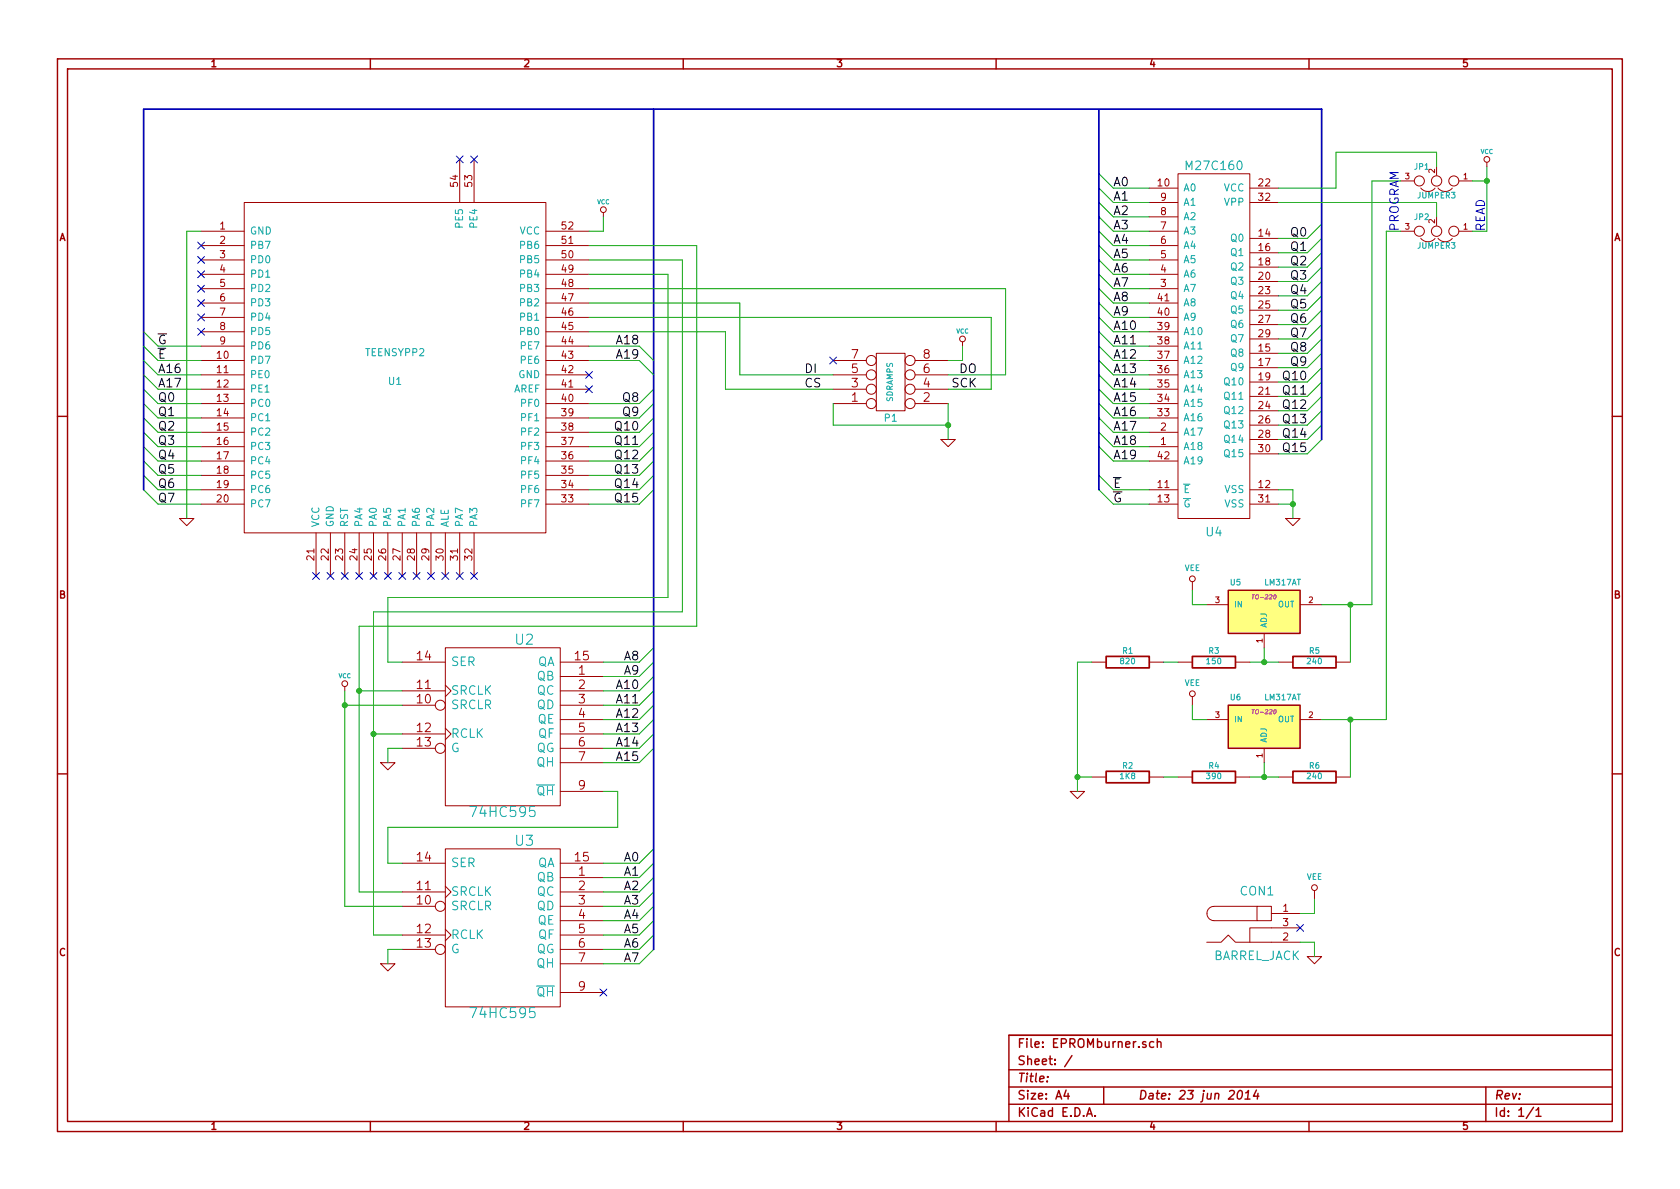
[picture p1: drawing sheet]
<svg xmlns="http://www.w3.org/2000/svg" width="297mm" height="210mm" viewBox="0 0 297 210" stroke-linecap="round" stroke-linejoin="round" font-family="sans-serif">
<g fill="none" stroke="#a00000" stroke-width=".25">
<path d="M10.2 10.4h276.6v189.7h-276.6zM11.9 12.2h273.2v186.1h-273.2zM65.5 10.4v1.8M120.8 10.4v1.8M176.1 10.4v1.8M231.4 10.4v1.8M10.2 73.6h1.7M285.1 73.6h1.7M217.2 104.4h12.7v7.6h-12.7zM10.2 136.8h1.7M217.2 124.7h12.7v7.6h-12.7zM285.1 136.8h1.7"/>
<path d="M65.5 198.3v1.8M120.8 198.3v1.8M176.1 198.3v1.8M178.4 189.2h106.7M178.4 195.3h106.7M178.4 192.2h106.7M185.2 190.4v.1M188.5 192.8l-.4 1h1M188.8 193.3v1.1M189.5 186.7l-1.3 1.9M192.1 197.4l.5-1.5 .5 1.5M192.3 197h.7"/>
<path d="M193.6 197.3v.1M195.1 192.2v3.1M204 184.3a.48 .48 0 0 0-.7 0v.8l.3 .1 .4-.1M204.6 184.3h.1a.36 .36 0 0 1 .6 .1v.8M204.6 183.7v1.5M219 193l.4-.2a.88 .88 0 0 1-.4 1.6l-.2-.3a1.19 1.19 0 0 1 .2-1.1zM220.1 194.4h.9M220.2 193.3l.6-.5-.2 1.6M222.1 192.8l-.5 1h1M222.4 193.3l-.1 1.1M231.4 198.3v1.8M262.7 192.2v6.1"/>
<path d="M271.1 195.8l-1.3 2M271.6 196.3l.4-.4v1.5M271.6 197.4h.9M285.1 183.1h-106.7v15.2"/>
</g>
<g fill="none" stroke="#a00000" stroke-width=".18">
<path d="M43.2 35.8h53.3v58.4h-53.3zM81.3 28.2v7.6M83.8 28.2v7.6M106.7 37.6v.7M203.2 38.3h5M203.2 35.8h5M203.2 33.3h5M208.3 30.7h12.7v61h-12.7zM221 35.8h5.1M221 33.3h5.1M247.6 32h2.5M251.2 33.2a1.62 1.62 0 0 0 2.5 .1"/>
<path d="M254.3 33.2a1.62 1.62 0 0 0 2.5 .1M257.9 32h2.4M262.9 28.7v.8M35.6 51h7.6M35.6 48.5h7.6M35.6 46h7.6M35.6 43.4h7.6M35.6 40.9h7.6M35.6 56.1h7.6M35.6 53.6h7.6M35.6 58.7h7.6M96.5 51h7.6"/>
<path d="M96.5 48.5h7.6M96.5 46h7.6M96.5 43.4h7.6M96.5 40.9h7.6M96.5 56.1h7.6M96.5 53.6h7.6M96.5 58.7h7.6M203.2 51h5M203.2 48.5h5M203.2 46h5M203.2 43.4h5M203.2 40.9h5"/>
<path d="M203.2 56.1h5M203.2 53.6h5M203.2 58.7h5M221 49.8h5.1M221 52.3h5.1M221 42.2h5.1M221 54.9h5.1M221 44.7h5.1M221 57.4h5.1M221 47.2h5.1M221 59.9h5.1M247.6 40.9h2.5"/>
<path d="M251.2 42.1a1.62 1.62 0 0 0 2.5 .1M254.3 42.1a1.62 1.62 0 0 0 2.5 .1M257.9 40.9h2.4M35.6 79h7.6M35.6 76.4h7.6M35.6 73.9h7.6M35.6 71.4h7.6M35.6 68.8h7.6M35.6 66.3h7.6M35.6 63.7h7.6M35.6 61.2h7.6M96.5 79h7.6"/>
<path d="M96.5 76.4h7.6M96.5 73.9h7.6M96.5 71.4h7.6M96.5 68.8h7.6M96.5 66.3h7.6M96.5 63.7h7.6M96.5 61.2h7.6M147.3 71.4h5.9M147.3 68.8h5.9M147.3 66.3h5.9M147.3 63.7h5.9M154.9 62.5h5.1v10.1h-5.1z"/>
<path d="M161.8 71.4h5.8M161.8 68.8h5.8M161.8 66.3h5.8M161.8 63.7h5.8M166.4 77.7h2.5l-1.3 1.3zM170.2 60.4v.8M203.2 79h5M203.2 76.4h5M203.2 73.9h5M203.2 71.4h5M203.2 68.8h5M203.2 66.3h5"/>
<path d="M203.2 63.7h5M203.2 61.2h5M221 70.1h5.1M221 72.6h5.1M221 62.5h5.1M221 75.2h5.1M221 65h5.1M221 77.7h5.1M221 67.6h5.1M31.7 91.7h2.6l-1.3 1.3zM35.6 86.6h7.6M35.6 89.1h7.6"/>
<path d="M35.6 81.5h7.6M35.6 84.1h7.6M55.9 94.2v7.6M58.4 94.2v7.6M61 94.2v7.6M63.5 94.2v7.6M66 94.2v7.6M68.6 94.2v7.6M71.1 94.2v7.6M73.7 94.2v7.6M76.2 94.2v7.6M78.7 94.2v7.6"/>
<path d="M81.3 94.2v7.6M83.8 94.2v7.6M96.5 86.6h7.6M96.5 89.1h7.6M96.5 81.5h7.6M96.5 84.1h7.6M203.2 86.6h5M203.2 89.1h5M203.2 81.5h5M221 80.3h5.1M221 86.6h5.1M221 89.1h5.1"/>
<path d="M227.3 91.7h2.6l-1.3 1.3zM71.1 117.1h7.6M78.7 114.5h20.4v28h-20.4zM99.1 119.6h7.6M99.1 117.1h7.6M193 117.1h2.6M203.2 117.1h2.5M208.3 117.1h2.5M210.8 102.9v1.5M213.4 106.9h3.8M218.4 117.1h2.6M223.5 112v2.5"/>
<path d="M226.1 117.1h2.5M229.9 106.9h3.8M236.2 117.1h2.6M61 121.4v.8M67.3 134.9h2.5l-1.2 1.2zM71.1 122.2h7.6M71.1 124.7h5.9M71.1 129.8h7.6M71.1 132.3h5.9M78.7 121.2l1.1 1-1.1 1M78.7 128.8l1.1 1-1.1 1M99.1 122.2h7.6"/>
<path d="M99.1 124.7h7.6M99.1 127.2h7.6M99.1 129.8h7.6M99.1 132.3h7.6M99.1 134.9h7.6M99.1 139.9h7.6M189.2 139.9h2.6l-1.3 1.3zM193 137.4h2.6M203.2 137.4h2.5M208.3 137.4h2.5M210.8 123.2v1.5M213.4 127.2h3.8"/>
<path d="M218.4 137.4h2.6M223.5 132.3v2.6M226.1 137.4h2.5M229.9 127.2h3.8M236.2 137.4h2.6M71.1 157.7h7.6M71.1 152.6h7.6M78.7 150.1h20.4v27.9h-20.4zM78.7 156.7l1.1 1-1.1 1M99.1 155.2h7.6M99.1 157.7h7.6M99.1 152.6h7.6"/>
<path d="M232.4 157.5v1.5M67.3 170.4h2.5l-1.2 1.3zM71.1 160.3h5.9M71.1 165.3h7.6M71.1 167.9h5.9M78.7 164.3l1.1 1-1.1 1.1M99.1 160.3h7.6M99.1 162.8h7.6M99.1 165.3h7.6M99.1 167.9h7.6M99.1 170.4h7.6M99.1 175.5h7.6"/>
<path d="M213.4 166.6h2.5l1.3-1.3 1.2 1.3h11.5M222.2 160.3h2.6v2.5h-2.6zM222.2 160.3h-7.6a1.26 1.26 0 0 0-1.2 1.3 1.26 1.26 0 0 0 1.2 1.2h7.6M224.8 161.5h5.1M229.9 164.1h-8.9v2.5M231.1 169.2h2.6l-1.3 1.2z"/>
<circle cx="106.7" cy="37.1" r=".51"/>
<circle cx="251" cy="32" r=".89"/>
<circle cx="254" cy="32" r=".91"/>
<circle cx="257" cy="32" r=".89"/>
<circle cx="262.9" cy="28.2" r=".51"/>
<circle cx="170.2" cy="59.9" r=".51"/>
<circle cx="251" cy="40.9" r=".89"/>
<circle cx="254" cy="40.9" r=".91"/>
<circle cx="257" cy="40.9" r=".89"/>
<circle cx="154.1" cy="68.8" r=".89"/>
<circle cx="154.1" cy="66.3" r=".89"/>
<circle cx="154.1" cy="63.7" r=".89"/>
<circle cx="154.1" cy="71.4" r=".89"/>
<circle cx="160.9" cy="66.3" r=".89"/>
<circle cx="160.9" cy="68.8" r=".89"/>
<circle cx="160.9" cy="71.4" r=".89"/>
<circle cx="160.9" cy="63.7" r=".89"/>
<circle cx="210.8" cy="102.4" r=".51"/>
<circle cx="61" cy="120.9" r=".51"/>
<circle cx="77.9" cy="132.3" r=".89"/>
<circle cx="77.9" cy="124.7" r=".89"/>
<circle cx="210.8" cy="122.7" r=".51"/>
<circle cx="232.4" cy="157" r=".51"/>
<circle cx="77.9" cy="160.3" r=".89"/>
<circle cx="77.9" cy="167.9" r=".89"/>
</g>
<g fill="none" stroke="#00a000" stroke-width=".18">
<path d="M106.7 38.3v2.6h-2.6M194.3 38.3l2.5 2.6h6.4M194.3 30.7l2.5 2.6h6.4M194.3 33.3l2.5 2.5h6.4M194.3 35.8l2.5 2.5h6.4M226.1 35.8h27.9v2.5M233.7 39.6l-2.6 2.6h-5M247.6 32h-5v74.9h-8.9M254 29.5v-2.6h-17.8v6.4h-10.1M260.3 32h2.6M262.9 29.5v11.4h-2.6M25.4 58.7l2.5 2.5h7.7"/>
<path d="M35.6 40.9h-2.6v50.8M104.1 43.4h19.1v67.3h-59.7v47h7.6M104.1 46h16.5v62.2h-54.6v57.1h5.1M104.1 48.5h14v57.2h-49.5v11.4h2.5M104.1 51h73.7v15.3h-10.2M104.1 53.6h26.7v12.7h16.5M104.1 56.1h71.2v12.7h-7.7M104.1 58.7h24.2v10.1h19M194.3 40.9l2.5 2.5h6.4M194.3 43.4l2.5 2.6h6.4M194.3 46l2.5 2.5h6.4M194.3 48.5l2.5 2.5h6.4"/>
<path d="M194.3 51l2.5 2.6h6.4M194.3 53.6l2.5 2.5h6.4M194.3 56.1l2.5 2.6h6.4M194.3 58.7l2.5 2.5h6.4M233.7 42.2l-2.6 2.5h-5M233.7 44.7l-2.6 2.5h-5M233.7 47.2l-2.6 2.6h-5M233.7 49.8l-2.6 2.5h-5M233.7 52.3l-2.6 2.6h-5M233.7 54.9l-2.6 2.5h-5M233.7 57.4l-2.6 2.5h-5M233.7 59.9l-2.6 2.6h-5"/>
<path d="M245.1 40.9v86.3h-11.4M25.4 68.8l2.5 2.6h7.7M25.4 71.4l2.5 2.5h7.7M25.4 73.9l2.5 2.5h7.7M25.4 76.4l2.5 2.6h7.7M25.4 79l2.5 2.5h7.7M25.4 61.2l2.5 2.5h7.7M25.4 63.7l2.5 2.6h7.7M25.4 66.3l2.5 2.5h7.7M104.1 61.2h8.9l2.6 2.5M104.1 63.7h8.9l2.6 2.6M115.6 68.8l-2.6 2.6h-8.9"/>
<path d="M115.6 71.4l-2.6 2.5h-8.9M115.6 73.9l-2.6 2.5h-8.9M115.6 76.4l-2.6 2.6h-8.9M115.6 79l-2.6 2.5h-8.9M147.3 71.4v3.8h20.3M167.6 71.4v6.3M170.2 61.2v2.5h-2.6M194.3 68.8l2.5 2.6h6.4M194.3 71.4l2.5 2.5h6.4M194.3 73.9l2.5 2.5h6.4M194.3 76.4l2.5 2.6h6.4M194.3 79l2.5 2.5h6.4"/>
<path d="M194.3 61.2l2.5 2.5h6.4M194.3 63.7l2.5 2.6h6.4M194.3 66.3l2.5 2.5h6.4M233.7 62.5l-2.6 2.5h-5M233.7 65l-2.6 2.6h-5M233.7 67.6l-2.6 2.5h-5M233.7 70.1l-2.6 2.5h-5M233.7 72.6l-2.6 2.6h-5M233.7 75.2l-2.6 2.5h-5M233.7 77.7l-2.6 2.6h-5M25.4 81.5l2.5 2.6h7.7M25.4 84.1l2.5 2.5h7.7"/>
<path d="M25.4 86.6l2.5 2.5h7.7M115.6 81.5l-2.6 2.6h-8.9M115.6 84.1l-2.6 2.5h-8.9M115.6 86.6l-2.6 2.5h-8.9M194.3 84.1l2.5 2.5h6.4M194.3 86.6l2.5 2.5h6.4M226.1 86.6h2.5v5.1M226.1 89.1h2.5M115.6 114.5l-2.6 2.6h-6.3M115.6 117.1l-2.6 2.5h-6.3M115.6 119.6l-2.6 2.6h-6.3M193 117.1h-2.5v22.8"/>
<path d="M205.7 117.1h2.6M210.8 104.4v2.5h2.6M221 117.1h5.1M223.5 114.5v2.6M238.8 106.9v10.2M61 122.2v38.1h10.1M61 124.7h10.1M63.5 122.2h7.6M66 129.8h5.1M71.1 132.3h-2.5v2.6M106.7 139.9h2.5v6.4h-40.6v6.3h2.5M115.6 132.3l-2.6 2.6h-6.3"/>
<path d="M115.6 122.2l-2.6 2.5h-6.3M115.6 124.7l-2.6 2.5h-6.3M115.6 127.2l-2.6 2.6h-6.3M115.6 129.8l-2.6 2.5h-6.3M190.5 137.4h2.5M205.7 137.4h2.6M210.8 124.7v2.5h2.6M221 137.4h5.1M223.5 134.9v2.5M238.8 127.2v10.2M115.6 150.1l-2.6 2.5h-6.3M115.6 152.6l-2.6 2.6h-6.3"/>
<path d="M115.6 155.2l-2.6 2.5h-6.3M115.6 157.7l-2.6 2.6h-6.3M232.4 159v2.5h-2.5M71.1 167.9h-2.5v2.5M115.6 165.3l-2.6 2.6h-6.3M115.6 160.3l-2.6 2.5h-6.3M115.6 162.8l-2.6 2.5h-6.3M115.6 167.9l-2.6 2.5h-6.3M229.9 166.6h2.5v2.6"/>
</g>
<path d="M115.6 19.3v148.6M194.3 19.3v67.3M233.7 77.7v-58.4h-208.3v67.3" fill="none" stroke="#0000c0" stroke-width=".3"/>
<g fill="#00a000" stroke="#00a000" stroke-width=".25">
<circle cx="66" cy="129.8" r=".41"/>
<circle cx="63.5" cy="122.2" r=".41"/>
<circle cx="61" cy="124.7" r=".41"/>
<circle cx="228.6" cy="89.1" r=".41"/>
<circle cx="223.5" cy="117.1" r=".41"/>
<circle cx="223.5" cy="137.4" r=".41"/>
<circle cx="190.5" cy="137.4" r=".41"/>
<circle cx="262.9" cy="32" r=".41"/>
<circle cx="238.8" cy="127.2" r=".41"/>
<circle cx="238.8" cy="106.9" r=".41"/>
<circle cx="167.6" cy="75.2" r=".41"/>
</g>
<g fill="none" stroke="#0000c0" stroke-width=".18">
<path d="M80.7 27.6l1.2 1.2M81.9 27.6l-1.2 1.2M83.2 27.6l1.2 1.2M84.4 27.6l-1.2 1.2M35 42.8l1.2 1.2M35 45.4l1.2 1.2M35 47.9l1.2 1.2M35 50.4l1.2 1.3M35 53l1.2 1.2M35 55.5l1.2 1.2M35 58.1l1.2 1.2M36.2 42.8l-1.2 1.2"/>
<path d="M36.2 45.4l-1.2 1.2M36.2 47.9l-1.2 1.2M36.2 50.4l-1.2 1.3M36.2 53l-1.2 1.2M36.2 55.5l-1.2 1.2M36.2 58.1l-1.2 1.2M103.5 65.7l1.2 1.2M103.5 68.2l1.2 1.2M104.7 65.7l-1.2 1.2M104.7 68.2l-1.2 1.2M146.7 63.1l1.2 1.3M147.9 63.1l-1.2 1.3"/>
<path d="M55.3 101.2l1.2 1.3M56.5 101.2l-1.2 1.3M57.8 101.2l1.2 1.3M59 101.2l-1.2 1.3M60.4 101.2l1.2 1.3M61.6 101.2l-1.2 1.3M62.9 101.2l1.2 1.3M64.1 101.2l-1.2 1.3M65.4 101.2l1.2 1.3M66.6 101.2l-1.2 1.3M68 101.2l1.2 1.3M69.2 101.2l-1.2 1.3"/>
<path d="M70.5 101.2l1.2 1.3M71.7 101.2l-1.2 1.3M73.1 101.2l1.2 1.3M74.3 101.2l-1.2 1.3M75.6 101.2l1.2 1.3M76.8 101.2l-1.2 1.3M78.1 101.2l1.2 1.3M79.3 101.2l-1.2 1.3M80.7 101.2l1.2 1.3M81.9 101.2l-1.2 1.3M83.2 101.2l1.2 1.3M84.4 101.2l-1.2 1.3"/>
<path d="M106.1 174.9l1.2 1.2M107.3 174.9l-1.2 1.2M229.3 163.5l1.2 1.2M230.5 163.5l-1.2 1.2"/>
</g>
<g fill="#ffff80" stroke="#ffff80" stroke-width=".25">
<path d="M217.2 104.4h12.7v7.6h-12.7z"/>
<path d="M217.2 124.7h12.7v7.6h-12.7z"/>
</g>
<path d="M221.4 105.2h.4M221.6 105.2l-.1 .7M221.4 125.5h.4M221.6 125.5l-.1 .7" fill="none" stroke="#a000a0" stroke-width=".18"/>
<path d="M195.6 116.1h7.6v2h-7.6zM210.8 116.1h7.6v2h-7.6zM228.6 116.1h7.6v2h-7.6zM195.6 136.4h7.6v2h-7.6zM210.8 136.4h7.6v2h-7.6zM228.6 136.4h7.6v2h-7.6z" fill="none" stroke="#a00000" stroke-width=".3"/>
<g font-size="2.5" fill="#00a0a0">
<text x="91.1" y="114.1">U2</text>
<text x="83.7" y="144.6">74HC595</text>
<text x="91.1" y="149.7">U3</text>
<text x="83.7" y="180.1">74HC595</text>
</g>
<g font-size="2.1">
<text x="196.8" y="33">A0</text>
<text x="196.8" y="35.6">A1</text>
<text x="196.8" y="38.1">A2</text>
<text x="196.8" y="40.6">A3</text>
<text x="228.3" y="41.9">Q0</text>
<text x="196.8" y="43.2">A4</text>
<text x="196.8" y="45.7">A5</text>
<text x="228.3" y="44.4">Q1</text>
<text x="228.3" y="47">Q2</text>
<text x="196.8" y="48.3">A6</text>
<text x="196.8" y="50.8">A7</text>
<text x="196.8" y="53.3">A8</text>
<text x="228.3" y="49.5">Q3</text>
<text x="228.3" y="52.1">Q4</text>
<text x="196.8" y="55.9">A9</text>
<text x="196.8" y="58.4">A10</text>
<text x="228.3" y="54.6">Q5</text>
<text x="228.3" y="57.1">Q6</text>
<text x="228.3" y="59.7">Q7</text>
<text x="27.9" y="61">G</text>
<text x="27.9" y="63.5">E</text>
<text x="109.1" y="61">A18</text>
<text x="109.1" y="63.5">A19</text>
<text x="196.8" y="61">A11</text>
<text x="196.8" y="63.5">A12</text>
<text x="228.3" y="62.2">Q8</text>
<text x="228.3" y="64.8">Q9</text>
<text x="27.9" y="71.1">Q0</text>
<text x="27.9" y="66">A16</text>
<text x="27.9" y="68.6">A17</text>
<text x="110.2" y="71.1">Q8</text>
<text x="142.2" y="68.6">CS</text>
<text x="142.2" y="66">DI</text>
<text x="168.2" y="68.6">SCK</text>
<text x="169.5" y="66">DO</text>
<text x="196.8" y="66">A13</text>
<text x="196.8" y="68.6">A14</text>
<text x="196.8" y="71.1">A15</text>
<text x="227.1" y="67.3">Q10</text>
<text x="227.1" y="69.8">Q11</text>
<text x="27.9" y="73.7">Q1</text>
<text x="27.9" y="76.2">Q2</text>
<text x="109" y="76.2">Q10</text>
<text x="110.2" y="73.7">Q9</text>
<text x="196.8" y="73.7">A16</text>
<text x="196.8" y="76.2">A17</text>
<text x="227.1" y="72.4">Q12</text>
<text x="227.1" y="74.9">Q13</text>
<text x="227.1" y="77.5">Q14</text>
<text x="27.9" y="78.7">Q3</text>
<text x="27.9" y="81.3">Q4</text>
<text x="27.9" y="83.8">Q5</text>
<text x="109" y="78.7">Q11</text>
<text x="109" y="81.3">Q12</text>
<text x="109" y="83.8">Q13</text>
<text x="196.8" y="78.7">A18</text>
<text x="196.8" y="81.3">A19</text>
<text x="227.1" y="80">Q15</text>
<text x="27.9" y="86.4">Q6</text>
<text x="27.9" y="88.9">Q7</text>
<text x="109" y="86.4">Q14</text>
<text x="109" y="88.9">Q15</text>
<text x="196.8" y="86.4">E</text>
<text x="196.8" y="88.9">G</text>
<text x="110.3" y="116.8">A8</text>
<text x="110.3" y="119.4">A9</text>
<text x="109.1" y="121.9">A10</text>
<text x="109.1" y="124.5">A11</text>
<text x="109.1" y="127">A12</text>
<text x="109.1" y="129.5">A13</text>
<text x="109.1" y="132.1">A14</text>
<text x="109.1" y="134.6">A15</text>
<text x="110.3" y="152.4">A0</text>
<text x="110.3" y="154.9">A1</text>
<text x="110.3" y="157.5">A2</text>
<text x="110.3" y="160">A3</text>
<text x="110.3" y="162.6">A4</text>
<text x="110.3" y="165.1">A5</text>
<text x="110.3" y="167.6">A6</text>
<text x="110.3" y="170.2">A7</text>
</g>
<g font-size="2.1" fill="#00a0a0">
<text x="210" y="30.1">M27C160</text>
<text x="213.3" y="94.9">U4</text>
<text x="79.8" y="117.9">SER</text>
<text x="94.9" y="117.9">QA</text>
<text x="79.8" y="125.5">SRCLR</text>
<text x="79.8" y="122.9">SRCLK</text>
<text x="94.9" y="120.4">QB</text>
<text x="94.9" y="122.9">QC</text>
<text x="94.9" y="125.5">QD</text>
<text x="79.8" y="130.6">RCLK</text>
<text x="95" y="128">QE</text>
<text x="95.1" y="130.6">QF</text>
<text x="79.8" y="133.1">G</text>
<text x="94.7" y="133.1">QG</text>
<text x="94.9" y="135.6">QH</text>
<text x="94.9" y="140.7">QH</text>
<text x="79.8" y="153.4">SER</text>
<text x="94.9" y="156">QB</text>
<text x="94.9" y="153.4">QA</text>
<text x="79.8" y="161">SRCLR</text>
<text x="79.8" y="158.5">SRCLK</text>
<text x="94.9" y="158.5">QC</text>
<text x="94.9" y="161">QD</text>
<text x="219.3" y="158.4">CON1</text>
<text x="79.8" y="166.1">RCLK</text>
<text x="95" y="163.6">QE</text>
<text x="95.1" y="166.1">QF</text>
<text x="79.8" y="168.7">G</text>
<text x="94.7" y="168.7">QG</text>
<text x="94.9" y="171.2">QH</text>
<text x="214.4" y="169.8">BARREL_JACK</text>
<text x="94.9" y="176.3">QH</text>
</g>
<g font-size="2.1" fill="#00f">
<text x="247.4" y="40.9" transform="rotate(-90 247.4 40.9)">PROGRAM</text>
<text x="262.6" y="40.9" transform="rotate(-90 262.6 40.9)">READ</text>
</g>
<g font-size="2.1" fill="#a00000">
<text x="150.5" y="63.5">7</text>
<text x="163.2" y="63.5">8</text>
<text x="150.5" y="71.1">1</text>
<text x="150.5" y="68.6">3</text>
<text x="150.5" y="66">5</text>
<text x="163.2" y="71.1">2</text>
<text x="163.2" y="68.6">4</text>
<text x="163.2" y="66">6</text>
<text x="73.8" y="116.8">14</text>
<text x="101.7" y="116.8">15</text>
<text x="102.3" y="119.4">1</text>
<text x="73.8" y="124.5">10</text>
<text x="73.8" y="121.9">11</text>
<text x="102.3" y="121.9">2</text>
<text x="102.3" y="124.5">3</text>
<text x="73.8" y="129.5">12</text>
<text x="102.3" y="127">4</text>
<text x="102.3" y="129.5">5</text>
<text x="73.8" y="132.1">13</text>
<text x="102.3" y="132.1">6</text>
<text x="102.3" y="134.6">7</text>
<text x="102.3" y="139.7">9</text>
<text x="73.8" y="152.4">14</text>
<text x="101.7" y="152.4">15</text>
<text x="102.3" y="154.9">1</text>
<text x="73.8" y="160">10</text>
<text x="73.8" y="157.5">11</text>
<text x="102.3" y="157.5">2</text>
<text x="102.3" y="160">3</text>
<text x="73.8" y="165.1">12</text>
<text x="73.8" y="167.6">13</text>
<text x="102.3" y="162.6">4</text>
<text x="102.3" y="165.1">5</text>
<text x="102.3" y="167.6">6</text>
<text x="102.3" y="170.2">7</text>
<text x="102.3" y="175.3">9</text>
<text x="179.9" y="185.4">File: EPROMburner.sch</text>
<text x="179.9" y="191.5">Title:</text>
<text x="179.9" y="188.4">Sheet: /</text>
<text x="179.9" y="197.6">KiCad E.D.A.</text>
<text x="179.9" y="194.5">Size: A4</text>
<text x="201.2" y="194.5">Date: 23 jun 2014</text>
<text x="264.2" y="194.5">Rev:</text>
<text x="264.2" y="197.6">Id: 1/1</text>
</g>
<g font-size="1.8" fill="#a00000">
<text x="37.3" y="11.9">1</text>
<text x="92.7" y="11.9">2</text>
<text x="148" y="11.9">3</text>
<text x="203.3" y="11.9">4</text>
<text x="258.6" y="11.9">5</text>
<text x="81" y="33" transform="rotate(-90 81 33)">54</text>
<text x="83.6" y="33" transform="rotate(-90 83.6 33)">53</text>
<text x="204.7" y="33">10</text>
<text x="205.2" y="35.6">9</text>
<text x="222.6" y="33">22</text>
<text x="222.6" y="35.6">32</text>
<text x="38.9" y="40.6">1</text>
<text x="99.4" y="40.6">52</text>
<text x="205.2" y="40.6">7</text>
<text x="205.2" y="38.1">8</text>
<text x="222.6" y="41.9">14</text>
<text x="10.4" y="42.7">A</text>
<text x="38.9" y="43.2">2</text>
<text x="38.9" y="45.7">3</text>
<text x="99.4" y="45.7">50</text>
<text x="99.4" y="43.2">51</text>
<text x="205.2" y="45.7">5</text>
<text x="205.2" y="43.2">6</text>
<text x="222.6" y="44.4">16</text>
<text x="222.6" y="47">18</text>
<text x="285.3" y="42.7">A</text>
<text x="38.9" y="48.3">4</text>
<text x="38.9" y="50.8">5</text>
<text x="38.9" y="53.3">6</text>
<text x="99.4" y="53.3">47</text>
<text x="99.4" y="50.8">48</text>
<text x="99.4" y="48.3">49</text>
<text x="204.7" y="53.3">41</text>
<text x="205.2" y="50.8">3</text>
<text x="205.2" y="48.3">4</text>
<text x="222.6" y="49.5">20</text>
<text x="222.6" y="52.1">23</text>
<text x="38.9" y="55.9">7</text>
<text x="38.9" y="58.4">8</text>
<text x="99.4" y="58.4">45</text>
<text x="99.4" y="55.9">46</text>
<text x="204.7" y="55.9">40</text>
<text x="204.7" y="58.4">39</text>
<text x="222.6" y="54.6">25</text>
<text x="222.6" y="57.1">27</text>
<text x="222.6" y="59.7">29</text>
<text x="38.4" y="63.5">10</text>
<text x="38.9" y="61">9</text>
<text x="99.4" y="63.5">43</text>
<text x="99.4" y="61">44</text>
<text x="204.7" y="63.5">37</text>
<text x="204.7" y="61">38</text>
<text x="222.6" y="62.2">15</text>
<text x="222.6" y="64.8">17</text>
<text x="38.4" y="66">11</text>
<text x="38.4" y="68.6">12</text>
<text x="38.4" y="71.1">13</text>
<text x="99.4" y="71.1">40</text>
<text x="99.4" y="68.6">41</text>
<text x="99.4" y="66">42</text>
<text x="204.7" y="71.1">34</text>
<text x="204.7" y="68.6">35</text>
<text x="204.7" y="66">36</text>
<text x="222.6" y="69.8">21</text>
<text x="222.6" y="67.3">19</text>
<text x="38.4" y="73.7">14</text>
<text x="38.4" y="76.2">15</text>
<text x="99.4" y="76.2">38</text>
<text x="99.4" y="73.7">39</text>
<text x="204.7" y="73.7">33</text>
<text x="205.2" y="76.2">2</text>
<text x="222.6" y="72.4">24</text>
<text x="222.6" y="74.9">26</text>
<text x="222.6" y="77.5">28</text>
<text x="38.4" y="78.7">16</text>
<text x="38.4" y="81.3">17</text>
<text x="38.4" y="83.8">18</text>
<text x="99.4" y="83.8">35</text>
<text x="99.4" y="81.3">36</text>
<text x="99.4" y="78.7">37</text>
<text x="204.7" y="81.3">42</text>
<text x="205.2" y="78.7">1</text>
<text x="222.6" y="80">30</text>
<text x="38.4" y="88.9">20</text>
<text x="38.4" y="86.4">19</text>
<text x="99.4" y="88.9">33</text>
<text x="99.4" y="86.4">34</text>
<text x="204.7" y="86.4">11</text>
<text x="204.7" y="88.9">13</text>
<text x="222.6" y="88.9">31</text>
<text x="222.6" y="86.4">12</text>
<text x="55.6" y="99" transform="rotate(-90 55.6 99)">21</text>
<text x="58.2" y="99" transform="rotate(-90 58.2 99)">22</text>
<text x="60.7" y="99" transform="rotate(-90 60.7 99)">23</text>
<text x="63.2" y="99" transform="rotate(-90 63.2 99)">24</text>
<text x="65.8" y="99" transform="rotate(-90 65.8 99)">25</text>
<text x="68.3" y="99" transform="rotate(-90 68.3 99)">26</text>
<text x="70.9" y="99" transform="rotate(-90 70.9 99)">27</text>
<text x="73.4" y="99" transform="rotate(-90 73.4 99)">28</text>
<text x="75.9" y="99" transform="rotate(-90 75.9 99)">29</text>
<text x="78.5" y="99" transform="rotate(-90 78.5 99)">30</text>
<text x="81" y="99" transform="rotate(-90 81 99)">31</text>
<text x="83.6" y="99" transform="rotate(-90 83.6 99)">32</text>
<text x="10.4" y="105.9">B</text>
<text x="285.3" y="105.9">B</text>
<text x="226.8" y="161.3">1</text>
<text x="226.8" y="166.4">2</text>
<text x="226.8" y="163.8">3</text>
<text x="10.4" y="169.1">C</text>
<text x="285.3" y="169.1">C</text>
<text x="37.3" y="199.8">1</text>
<text x="92.7" y="199.8">2</text>
<text x="148" y="199.8">3</text>
<text x="203.3" y="199.8">4</text>
<text x="258.6" y="199.8">5</text>
</g>
<g font-size="1.8" fill="#00a0a0">
<text x="209.2" y="33.9">A0</text>
<text x="216.3" y="33.9">VCC</text>
<text x="44.2" y="41.5">GND</text>
<text x="81.9" y="40.2" transform="rotate(-90 81.9 40.2)">PE5</text>
<text x="84.5" y="40.2" transform="rotate(-90 84.5 40.2)">PE4</text>
<text x="91.8" y="41.5">VCC</text>
<text x="209.2" y="41.5">A3</text>
<text x="209.2" y="39">A2</text>
<text x="209.2" y="36.4">A1</text>
<text x="216.5" y="36.4">VPP</text>
<text x="44.2" y="44.1">PB7</text>
<text x="44.2" y="46.6">PD0</text>
<text x="92.1" y="46.6">PB5</text>
<text x="92.1" y="44.1">PB6</text>
<text x="209.2" y="46.6">A5</text>
<text x="209.2" y="44.1">A4</text>
<text x="217.7" y="42.8">Q0</text>
<text x="217.7" y="45.3">Q1</text>
<text x="217.7" y="47.9">Q2</text>
<text x="44.2" y="49.1">PD1</text>
<text x="44.2" y="51.7">PD2</text>
<text x="92.1" y="51.7">PB3</text>
<text x="92.1" y="49.1">PB4</text>
<text x="209.2" y="51.7">A7</text>
<text x="209.2" y="49.1">A6</text>
<text x="217.7" y="50.4">Q3</text>
<text x="217.7" y="53">Q4</text>
<text x="44.2" y="54.2">PD3</text>
<text x="44.2" y="56.8">PD4</text>
<text x="44.2" y="59.3">PD5</text>
<text x="92.1" y="59.3">PB0</text>
<text x="92.1" y="56.8">PB1</text>
<text x="92.1" y="54.2">PB2</text>
<text x="209.2" y="56.8">A9</text>
<text x="209.2" y="54.2">A8</text>
<text x="209.2" y="59.3">A10</text>
<text x="217.7" y="55.5">Q5</text>
<text x="217.7" y="58">Q6</text>
<text x="44.2" y="61.8">PD6</text>
<text x="44.2" y="64.4">PD7</text>
<text x="64.6" y="63">TEENSYPP2</text>
<text x="92.2" y="64.4">PE6</text>
<text x="92.2" y="61.8">PE7</text>
<text x="209.2" y="64.4">A12</text>
<text x="209.2" y="61.8">A11</text>
<text x="217.7" y="63.1">Q8</text>
<text x="217.7" y="65.7">Q9</text>
<text x="217.7" y="60.6">Q7</text>
<text x="44.2" y="66.9">PE0</text>
<text x="44.2" y="69.5">PE1</text>
<text x="68.7" y="68.1">U1</text>
<text x="90.7" y="69.5">AREF</text>
<text x="91.6" y="66.9">GND</text>
<text x="209.2" y="69.5">A14</text>
<text x="209.2" y="66.9">A13</text>
<text x="216.7" y="70.7">Q11</text>
<text x="216.7" y="68.2">Q10</text>
<text x="44.2" y="72">PC0</text>
<text x="44.2" y="74.5">PC1</text>
<text x="44.2" y="77.1">PC2</text>
<text x="92.3" y="72">PF0</text>
<text x="92.3" y="77.1">PF2</text>
<text x="92.3" y="74.5">PF1</text>
<text x="156.4" y="74.6">P1</text>
<text x="209.2" y="77.1">A17</text>
<text x="209.2" y="74.5">A16</text>
<text x="209.2" y="72">A15</text>
<text x="216.7" y="73.3">Q12</text>
<text x="216.7" y="75.8">Q13</text>
<text x="44.2" y="79.6">PC3</text>
<text x="44.2" y="82.2">PC4</text>
<text x="92.3" y="82.2">PF4</text>
<text x="92.3" y="79.6">PF3</text>
<text x="209.2" y="79.6">A18</text>
<text x="209.2" y="82.2">A19</text>
<text x="216.7" y="80.9">Q15</text>
<text x="216.7" y="78.4">Q14</text>
<text x="44.2" y="89.8">PC7</text>
<text x="44.2" y="84.7">PC5</text>
<text x="44.2" y="87.2">PC6</text>
<text x="92.3" y="89.8">PF7</text>
<text x="92.3" y="87.2">PF6</text>
<text x="92.3" y="84.7">PF5</text>
<text x="209.2" y="87.2">E</text>
<text x="209.2" y="89.8">G</text>
<text x="216.5" y="89.8">VSS</text>
<text x="216.5" y="87.2">VSS</text>
<text x="56.5" y="93.2" transform="rotate(-90 56.5 93.2)">VCC</text>
<text x="59.1" y="93.2" transform="rotate(-90 59.1 93.2)">GND</text>
<text x="61.6" y="93.2" transform="rotate(-90 61.6 93.2)">RST</text>
<text x="64.1" y="93.2" transform="rotate(-90 64.1 93.2)">PA4</text>
<text x="66.7" y="93.2" transform="rotate(-90 66.7 93.2)">PA0</text>
<text x="69.2" y="93.2" transform="rotate(-90 69.2 93.2)">PA5</text>
<text x="71.8" y="93.2" transform="rotate(-90 71.8 93.2)">PA1</text>
<text x="74.3" y="93.2" transform="rotate(-90 74.3 93.2)">PA6</text>
<text x="76.8" y="93.2" transform="rotate(-90 76.8 93.2)">PA2</text>
<text x="79.4" y="93.2" transform="rotate(-90 79.4 93.2)">ALE</text>
<text x="81.9" y="93.2" transform="rotate(-90 81.9 93.2)">PA7</text>
<text x="84.5" y="93.2" transform="rotate(-90 84.5 93.2)">PA3</text>
</g>
<g font-size="1.4" fill="#a00000">
<text x="248.5" y="31.7">3</text>
<text x="253.7" y="30.6" transform="rotate(-90 253.7 30.6)">2</text>
<text x="258.7" y="31.7">1</text>
<text x="248.5" y="40.6">3</text>
<text x="253.7" y="39.5" transform="rotate(-90 253.7 39.5)">2</text>
<text x="258.7" y="40.6">1</text>
<text x="214.9" y="106.7">3</text>
<text x="231.4" y="106.7">2</text>
<text x="223.3" y="113.7" transform="rotate(-90 223.3 113.7)">1</text>
<text x="214.9" y="127">3</text>
<text x="231.4" y="127">2</text>
<text x="223.3" y="134" transform="rotate(-90 223.3 134)">1</text>
</g>
<g font-size="1.4" fill="#00a0a0">
<text x="250.1" y="30">JP1</text>
<text x="250.7" y="35.1">JUMPER3</text>
<text x="250.1" y="38.9">JP2</text>
<text x="250.7" y="44">JUMPER3</text>
<text x="157.9" y="71.1" transform="rotate(-90 157.9 71.1)">SDRAMPS</text>
<text x="209.4" y="101">VEE</text>
<text x="217.6" y="103.6">U5</text>
<text x="218.2" y="107.4">IN</text>
<text x="223.6" y="103.6">LM317AT</text>
<text x="225.9" y="107.4">OUT</text>
<text x="224" y="111" transform="rotate(-90 224 111)">ADJ</text>
<text x="198.2" y="117.5">820</text>
<text x="198.5" y="115.6">R1</text>
<text x="213.4" y="117.5">150</text>
<text x="213.7" y="115.6">R3</text>
<text x="231.2" y="117.5">240</text>
<text x="231.5" y="115.6">R5</text>
<text x="209.4" y="121.3">VEE</text>
<text x="217.6" y="123.9">U6</text>
<text x="223.6" y="123.9">LM317AT</text>
<text x="218.2" y="127.8">IN</text>
<text x="224" y="131.3" transform="rotate(-90 224 131.3)">ADJ</text>
<text x="225.9" y="127.8">OUT</text>
<text x="198.1" y="137.8">1K8</text>
<text x="198.5" y="136">R2</text>
<text x="213.4" y="137.8">390</text>
<text x="213.7" y="136">R4</text>
<text x="231.2" y="137.8">240</text>
<text x="231.5" y="136">R6</text>
<text x="231" y="155.6">VEE</text>
</g>
<g font-size="1.1" fill="#00a0a0">
<text x="261.8" y="27.2">VCC</text>
<text x="105.6" y="36.1">VCC</text>
<text x="169.1" y="59">VCC</text>
<text x="59.8" y="120">VCC</text>
</g>
<g font-size="1.1" fill="#a000a0">
<text x="221.7" y="106">TO-220</text>
<text x="221.7" y="126.3">TO-220</text>
</g>
</svg>
